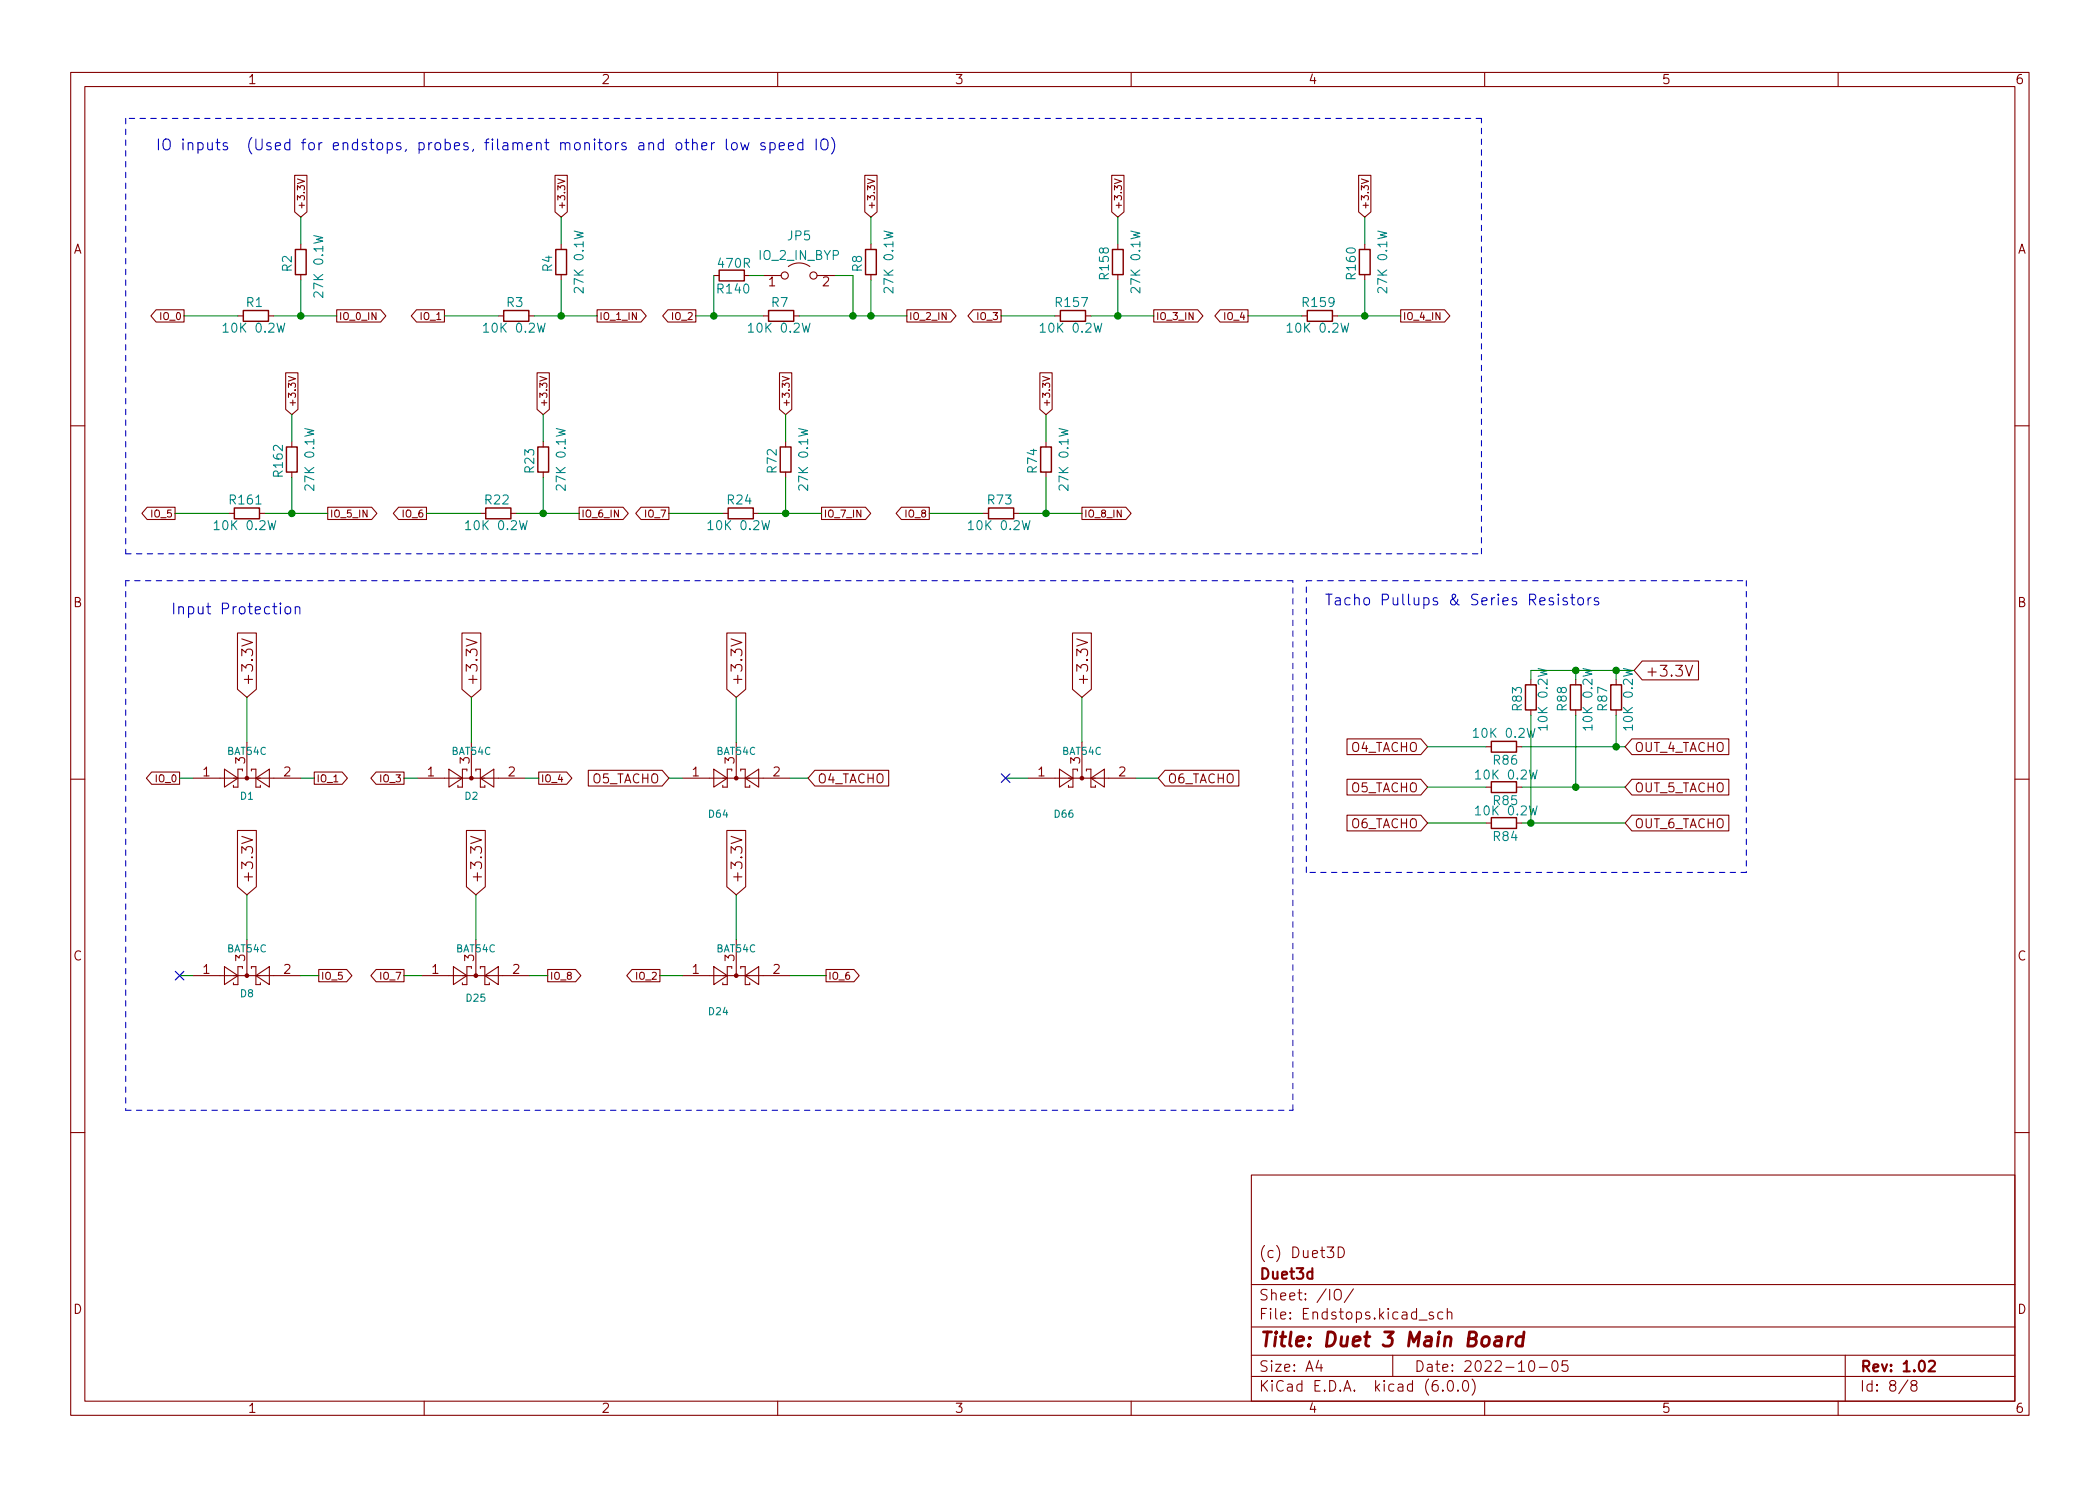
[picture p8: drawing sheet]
<svg xmlns="http://www.w3.org/2000/svg" width="297mm" height="210mm" viewBox="0 0 297 210" stroke-linecap="round" stroke-linejoin="round" font-family="sans-serif">
<g fill="none" stroke="#840000" stroke-width=".15">
<path d="M10 10.2h277v190.1h-277zM12 12.2h273v186.1h-273zM60 10.2v2M110 10.2v2M160 10.2v2M210 10.2v2M260 10.2v2M41.7 24.8h1.7v5.2l-.9 .7-.8-.7zM42.1 25.3l1 .4-1 .3M42.5 34.5v.8M42.5 38.9v.7M78.5 24.8h1.7v5.2l-.8 .7-.9-.7z"/>
<path d="M78.9 25.3l1 .4-1 .3M79.4 34.5v.8M79.4 38.9v.7M101 39h.7M105.3 39h.7M107.9 39h2.6M111.5 37.7a2.54 2.54 0 0 1 3.1 0M115.6 39h2.5M122.3 24.8h1.8v5.2l-.9 .7-.9-.7zM122.7 25.3l1 .4-1 .3M123.2 34.5v.8M123.2 38.9v.7"/>
<path d="M157.2 24.8h1.8v5.2l-.9 .7-.9-.7zM157.6 25.3l1 .4-1 .3M158.1 34.5v.8M158.1 38.9v.7M192.2 24.8h1.7v5.2l-.9 .7-.8-.7zM192.6 25.3l1 .4-1 .3M193 34.5v.8M193 38.9v.7M22.1 43.8h3.9v1.8h-3.9l-.8-.9zM33.7 44.7h.7M38 44.7h.7M40.4 52.7h1.7v5.2l-.8 .8-.9-.8z"/>
<path d="M40.8 53.3l1 .3-1 .3M47.6 43.8h6.2l.8 .9-.8 .9h-6.2zM58.9 43.8h4v1.8h-4l-.7-.9zM70.5 44.7h.7M74.8 44.7h.8M76 52.7h1.7v5.2l-.9 .8-.8-.8zM76.4 53.3l1 .3-1 .3M84.5 43.8h6.2l.7 .9-.7 .9h-6.2zM94.5 43.8h3.9v1.8h-3.9l-.8-.9zM107.9 44.7h.8M110.3 52.7h1.7v5.2l-.9 .8-.8-.8zM110.7 53.3l.9 .3-.9 .3"/>
<path d="M112.3 44.7h.7M128.3 43.8h6.2l.7 .9-.7 .9h-6.2zM137.7 43.8h3.9v1.8h-3.9l-.8-.9zM147.1 52.7h1.7v5.2l-.8 .8-.9-.8zM147.5 53.3l1 .3-1 .3M149.2 44.7h.8M153.5 44.7h.8M163.2 43.8h6.2l.8 .9-.8 .9h-6.2zM172.6 43.8h3.9v1.8h-3.9l-.8-.9zM184.1 44.7h.8M188.5 44.7h.7M198.1 43.8h6.2l.8 .9-.8 .9h-6.2z"/>
<path d="M10 60.2h2M20.8 71.8h4v1.7h-4l-.7-.9zM32.4 72.6h.7M36.7 72.6h.8M41.3 62.5v.7M41.3 66.8v.8M46.4 71.8h6.2l.7 .8-.7 .9h-6.2zM56.4 71.8h3.9v1.7h-3.9l-.8-.9zM67.9 72.6h.8M72.3 72.6h.7M76.8 62.5v.7M76.8 66.8v.8"/>
<path d="M81.9 71.8h6.2l.8 .8-.8 .9h-6.2zM90.7 71.8h3.9v1.7h-3.9l-.8-.9zM102.2 72.6h.8M106.6 72.6h.7M111.1 62.5v.7M111.1 66.8v.8M116.2 71.8h6.2l.8 .8-.8 .9h-6.2zM127.5 71.8h3.9v1.7h-3.9l-.7-.9zM139.1 72.6h.7M143.4 72.6h.7M148 62.5v.7M148 66.8v.8"/>
<path d="M153 71.8h6.3l.7 .8-.7 .9h-6.3zM285 60.2h2M33.6 89.6h2.7v7.9l-1.4 1.2-1.3-1.2zM34.2 90.4l1.5 .5-1.5 .5M65.3 89.6h2.7v7.9l-1.3 1.2-1.4-1.2zM65.9 90.4l1.6 .5-1.6 .5M102.8 89.6h2.7v7.9l-1.4 1.2-1.3-1.2zM103.4 90.4l1.5 .5-1.5 .5M151.7 89.6h2.7v7.9l-1.4 1.2-1.3-1.2zM152.3 90.4l1.5 .5-1.5 .5M216.5 96.1v.8M222.9 96.1v.8"/>
<path d="M228.6 96.1v.8M232.3 93.5h7.9v2.7h-7.9l-1.2-1.3zM238.4 94.1l.5 1.6 .5-1.6M10 110.2h2M21.4 109.2h4v1.8h-4l-.7-.9zM27.3 110.1h15.2M31.7 108.8l2 1.3-2 1.3zM33.6 117.5h2.7v8l-1.4 1.1-1.3-1.1zM34.2 118.3l1.5 .5-1.5 .6M34.3 109.1v-.3h-.6v2.6h-.7v-.3M34.9 105v5.1M35.6 109.1v-.3h.6v2.6h.6v-.3"/>
<path d="M36.2 110.1l1.9-1.3v2.6zM44.4 109.2h4l.7 .9-.7 .9h-4zM53.2 109.2h3.9v1.8h-3.9l-.7-.9zM59.1 110.1h15.2M63.5 108.8l1.9 1.3-1.9 1.3zM66 117.5h2.6v8l-1.3 1.1-1.3-1.1zM66 109.1v-.3h-.6v2.6h-.6v-.3M66.6 118.3l1.5 .5-1.5 .6M66.7 105v5.1M67.3 109.1v-.3h.6v2.6h.7v-.3M67.9 110.1l1.9-1.3v2.6zM76.2 109.2h4l.7 .9-.7 .9h-4z"/>
<path d="M83.2 109h10.5l.9 1.1-.9 1.1h-10.5zM96.5 110.1h15.3M101 108.8l1.9 1.3-1.9 1.3zM102.8 117.5h2.7v8l-1.4 1.1-1.3-1.1zM103.4 118.3l1.5 .5-1.5 .6M103.5 109.1v-.3h-.6v2.6h-.7v-.3M104.1 105v5.1M104.8 109.1v-.3h.6v2.6h.6v-.3M105.4 110.1l1.9-1.3v2.6zM115.3 109h10.4v2.2h-10.4l-1-1.1zM145.4 110.1h15.3M149.9 108.8l1.9 1.3-1.9 1.3z"/>
<path d="M152.4 109.1v-.3h-.6v2.6h-.7v-.3M153 105v5.1M153.7 109.1v-.3h.6v2.6h.6v-.3M154.3 110.1l1.9-1.3v2.6zM164.8 109h10.4v2.2h-10.4l-1-1.1zM190.5 115.3h10.5l.9 1.2-.9 1.1h-10.5zM190.5 110.3h10.5l.9 1.1-.9 1.1h-10.5zM190.5 104.5h10.5l.9 1.2-.9 1.1h-10.5zM210.2 116.5h.7M210.2 111.4h.7M210.2 105.7h.7M214.5 116.5h.8"/>
<path d="M214.5 111.4h.8M214.5 105.7h.8M216.5 100.5v.7M222.9 100.5v.7M228.6 100.5v.7M230.8 110.3h13.7v2.2h-13.7l-.9-1.1zM230.8 115.3h13.7v2.3h-13.7l-.9-1.1zM230.8 104.5h13.7v2.3h-13.7l-.9-1.1zM285 110.2h2M27.3 138h15.2M31.7 136.8l2 1.2-2 1.3zM34.3 137v-.2h-.6v2.5h-.7v-.2"/>
<path d="M34.9 133v5M35.6 137v-.2h.6v2.5h.6v-.2M36.2 138l1.9-1.2v2.5zM45.1 137.2h3.9l.8 .8-.8 .9h-3.9zM53.2 137.2h3.9v1.7h-3.9l-.7-.9zM59.7 138h15.2M64.1 136.8l1.9 1.2-1.9 1.3zM66.7 137v-.2h-.7v2.5h-.6v-.2M67.3 133v5M67.9 137v-.2h.7v2.5h.6v-.2M68.6 138l1.9-1.2v2.5zM77.5 137.2h3.9l.8 .8-.8 .9h-3.9z"/>
<path d="M89.4 137.2h3.9v1.7h-3.9l-.7-.9zM96.5 138h15.3M101 136.8l1.9 1.2-1.9 1.3zM103.5 137v-.2h-.6v2.5h-.7v-.2M104.1 133v5M104.8 137v-.2h.6v2.5h.6v-.2M105.4 138l1.9-1.2v2.5zM116.8 137.2h4l.7 .8-.7 .9h-4zM10 160.2h2M177 166.3h108v32h-108zM189.3 176.4a.79 .79 0 0 1 .8 .5 .79 .79 0 0 1-.2 1h-.6zM285 160.2h2"/>
<path d="M60 198.3v2M110 198.3v2M160 198.3v2M177 194.8h108M177 191.8h108M177 187.8h108M177 181.8h108M186.5 192.5l-.4 1h1M186.9 193v1M188.8 182.6a.5 .5 0 0 1 .6-.2 .5 .5 0 0 1 .3 .5v.5a.5 .5 0 0 1-.5 .6 .5 .5 0 0 1-.5-.6zM191.4 182.4l-1.3 1.9M197 191.8v3"/>
<path d="M200.7 186.8h1.2M202.7 185.7l-.3-.1-.3 .2 .1 .3 .5 .1 .1 .1-.1 .3h-.1h-.5M204.1 196.7v.1h-.1l.1-.1v.1M204.1 185.7l-.5-.1-.2 .3v.4l.1 .3h.1h.5M204.7 185.8a.37 .37 0 0 1 .7 0v.8M204.7 185.1v1.5M204.9 195.4a.36 .36 0 0 1 .6 .2 .77 .77 0 0 1-.4 1.2 1 1 0 0 1-.2-1.4zM206.2 196.7l.1 .1h-.1h-.1l.1-.1v.1M207.1 195.4a.36 .36 0 0 1 .5 .2 .77 .77 0 0 1-.4 1.2 1 1 0 0 1-.1-1.4zM208.2 195.1a1.72 1.72 0 0 1 0 2.3M210 198.3v2M216.4 192.6a.36 .36 0 0 1 .6 .2 .77 .77 0 0 1-.4 1.2 1 1 0 0 1-.2-1.4z"/>
<path d="M217.7 193.5h1.2M219.7 192.6a.36 .36 0 0 1 .6 .2 .77 .77 0 0 1-.4 1.2 1 1 0 0 1-.2-1.4zM221.7 192.5h-.7l-.1 .7 .2-.1 .5 .1 .2 .2-.1 .5-.2 .1h-.4l-.2-.1M260 198.3v2M261 191.8v6.5M269.9 195.3l-1.3 1.9M270.6 196l-.3-.3 .1-.2 .2-.2 .4 .1 .2 .2-.1 .2-.7 .2-.1 .3v.2l.3 .3h.4l.2-.3-.1-.4-.2-.1"/>
<circle cx="111" cy="39" r=".51"/>
<circle cx="115.1" cy="39" r=".51"/>
</g>
<path d="M272.8 192.7l.3-.2 .5 .1a.41 .41 0 0 1 0 .6l-.8 .8h.9" fill="none" stroke="#840000" stroke-width=".3"/>
<path d="M211.6 189.2l.2-.1 .5 .1 .1 .2-.1 1.1M212.4 189.6l-.7 .1a.4 .4 0 0 0-.3 .3 .4 .4 0 0 0 .2 .5l.7-.1M213.4 189.1l-.2 1.4M214 189.1a.59 .59 0 0 0-.7 .4M215.5 189.2a.66 .66 0 0 0-1 .3l-.1 .6 .2 .3 .2 .1 .5-.1M215.6 188.5l-.3 2" fill="none" stroke="#840000" stroke-width=".4"/>
<g fill="none" stroke="#840000" stroke-width=".2">
<path d="M41.8 35.3h1.5v3.6h-1.5zM78.6 35.3h1.5v3.6h-1.5zM101.7 38.2h3.6v1.5h-3.6zM122.4 35.3h1.6v3.6h-1.6zM157.4 35.3h1.5v3.6h-1.5zM192.3 35.3h1.5v3.6h-1.5zM34.4 43.9h3.6v1.6h-3.6zM71.2 43.9h3.6v1.6h-3.6zM108.7 43.9h3.6v1.6h-3.6zM150 43.9h3.5v1.6h-3.5zM184.9 43.9h3.6v1.6h-3.6zM33.1 71.9h3.6v1.5h-3.6z"/>
<path d="M40.5 63.2h1.5v3.6h-1.5zM68.7 71.9h3.6v1.5h-3.6zM76.1 63.2h1.5v3.6h-1.5zM103 71.9h3.6v1.5h-3.6zM110.4 63.2h1.5v3.6h-1.5zM139.8 71.9h3.6v1.5h-3.6zM147.2 63.2h1.5v3.6h-1.5zM215.8 96.9h1.5v3.6h-1.5zM222.1 96.9h1.5v3.6h-1.5zM227.8 96.9h1.6v3.6h-1.6zM210.9 115.7h3.6v1.5h-3.6zM210.9 110.6h3.6v1.5h-3.6z"/>
<path d="M210.9 104.9h3.6v1.5h-3.6z"/>
</g>
<g fill="#840000" stroke="#840000" stroke-width=".15">
<circle cx="153" cy="110.1" r=".25"/>
<circle cx="104.1" cy="110.1" r=".25"/>
<circle cx="34.9" cy="138" r=".25"/>
<circle cx="34.9" cy="110.1" r=".25"/>
<circle cx="104.1" cy="138" r=".25"/>
<circle cx="66.7" cy="110.1" r=".25"/>
<circle cx="67.3" cy="138" r=".25"/>
</g>
<g fill="none" stroke="#0000c2" stroke-width=".15">
<path d="M102.7 19.7v1.3l.3 .2M113.6 19.7v1.5M115.4 19.7v1.5M116.2 19.9a.51 .51 0 0 1 .6-.2 .51 .51 0 0 1 .3 .5v.5a.51 .51 0 0 1-.5 .5 .51 .51 0 0 1-.5-.5zM117.6 19.5a1.75 1.75 0 0 1 0 2.3M98 20.3a.38 .38 0 0 1 .6 .1v.8M99.3 20.7l.7-.2-.1-.2-.4-.1-.2 .2v.7l.2 .1 .4-.1M100.6 20.2v1M101.1 20.2l-.3 .1-.2 .2M103.5 20.3a.41 .41 0 0 1 .5-.1 .41 .41 0 0 1 .3 .3v.4a.41 .41 0 0 1-.4 .3 .41 .41 0 0 1-.4-.3zM104.8 20.2l.3 1 .3-.7 .2 .7 .3-1M108.2 20.3l-.4-.1-.2 .2 .1 .2 .5 .2 .1 .1-.1 .2-.2 .1-.4-.1"/>
<path d="M108.9 20.3l.5-.1 .2 .3v.4l-.1 .2-.1 .1-.5-.1M108.9 20.2v1.5M110.2 20.7l.7-.2v-.2l-.5-.1-.2 .2 .1 .7 .1 .1 .5-.1M111.5 20.7l.8-.2-.1-.2-.5-.1-.2 .2 .1 .7 .1 .1 .5-.1M113.6 20.3l-.5-.1-.3 .3v.4l.2 .2 .1 .1 .5-.1M39.7 85.3l-.1 .1 .1 .1v-.1v-.1v.2M39.7 85.8v1.1M40.5 85.9a.41 .41 0 0 1 .6 .2v.5a.41 .41 0 0 1-.4 .3 .41 .41 0 0 1-.4-.3v-.5zM41.8 86a.38 .38 0 0 1 .6 .1v.8M41.8 85.8v1.1M219.7 84.6h-.4l-.2 .2 .1 .2 .5 .2 .1 .1-.1 .2-.1 .1-.5-.1M220.4 84.1h-.1l.1 .1 .1-.1h-.1v.1"/>
<path d="M220.4 84.6v1M221.7 84.6h-.4l-.2 .2v.2l.6 .2v.1v.2l-.2 .1-.4-.1M222.2 84.6h.5M222.4 84.1v1.3l.1 .1 .2 .1M223.3 84.6a.41 .41 0 0 1 .7 .3v.4a.41 .41 0 0 1-.4 .3 .41 .41 0 0 1-.4-.3v-.4zM224.6 84.6v1M225.1 84.6h-.3l-.2 .3M226.1 84.6h-.4l-.2 .2 .1 .2 .5 .2 .1 .1-.1 .2-.2 .1-.4-.1"/>
</g>
<path d="M17.8 16.8v61.6M209.5 16.8h-191.7M17.8 78.4h191.7M209.5 78.4v-61.6M17.8 82.2v74.9M182.9 82.2h-165.1M184.8 82.2h62.2M247 82.2v41.2M184.8 123.4v-41.2M247 123.4h-62.2M17.8 157.1h165.1M182.9 157.1v-74.9" fill="none" stroke="#0000c2" stroke-width=".15" stroke-dasharray=".8 .8"/>
<g fill="none" stroke="#008400" stroke-width=".15">
<path d="M42.5 30.7v3.8M42.5 39.6v5.1M79.4 30.7v3.8M79.4 39.6v5.1M101 39v5.7M106 39h1.9M118.1 39h2.5v5.7M123.2 30.7v3.8M123.2 39.6v5.1M158.1 30.7v3.8M158.1 39.6v5.1M193 30.7v3.8"/>
<path d="M193 39.6v5.1M26 44.7h7.7M38.7 44.7h8.9M41.3 58.7v3.8M62.9 44.7h7.6M75.6 44.7h8.9M76.8 58.7v3.8M98.4 44.7h9.5M111.1 58.7v3.8M113 44.7h15.3M141.6 44.7h7.6M148 58.7v3.8"/>
<path d="M154.3 44.7h8.9M176.5 44.7h7.6M189.2 44.7h8.9M24.8 72.6h7.6M37.5 72.6h8.9M41.3 67.6v5M60.3 72.6h7.6M73 72.6h8.9M76.8 67.6v5M94.6 72.6h7.6M107.3 72.6h8.9M111.1 67.6v5"/>
<path d="M131.4 72.6h7.7M144.1 72.6h8.9M148 67.6v5M34.9 98.7v6.3M66.7 98.7v6.3M104.1 98.7v6.3M153 98.7v6.3M222.9 94.9v1.2M228.6 94.9v1.2M231.1 94.9h-14.6v1.2M25.4 110.1h1.9M42.5 110.1h1.9"/>
<path d="M57.1 110.1h2M74.3 110.1h1.9M94.6 110.1h1.9M111.8 110.1h2.5M142.2 110.1h3.2M160.7 110.1h3.1M201.9 105.7h8.3M201.9 116.5h8.3M201.9 111.4h8.3M215.3 105.7h14.6M215.3 116.5h14.6M215.3 111.4h14.6"/>
<path d="M216.5 101.2v15.3M222.9 101.2v10.2M228.6 101.2v4.5M25.4 138h1.9M34.9 126.6v6.4M42.5 138h2.6M57.1 138h2.6M67.3 126.6v6.4M74.9 138h2.6M93.3 138h3.2M104.1 126.6v6.4M111.8 138h5"/>
</g>
<path d="M141.6 109.5l1.2 1.2M142.8 109.5l-1.2 1.2M24.8 137.4l1.2 1.3M26 137.4l-1.2 1.3" fill="none" stroke="#000084" stroke-width=".15"/>
<g fill="#008400" stroke="#008400" stroke-width=".15">
<circle cx="111.1" cy="72.6" r=".46"/>
<circle cx="148" cy="72.6" r=".46"/>
<circle cx="158.1" cy="44.7" r=".46"/>
<circle cx="193" cy="44.7" r=".46"/>
<circle cx="123.2" cy="44.7" r=".46"/>
<circle cx="120.6" cy="44.7" r=".46"/>
<circle cx="101" cy="44.7" r=".46"/>
<circle cx="228.6" cy="105.7" r=".46"/>
<circle cx="222.9" cy="94.9" r=".46"/>
<circle cx="216.5" cy="116.5" r=".46"/>
<circle cx="228.6" cy="94.9" r=".46"/>
<circle cx="222.9" cy="111.4" r=".46"/>
<circle cx="42.5" cy="44.7" r=".46"/>
<circle cx="41.3" cy="72.6" r=".46"/>
<circle cx="79.4" cy="44.7" r=".46"/>
<circle cx="76.8" cy="72.6" r=".46"/>
</g>
<text font-size="2.8" fill="#840000" x="178" y="190.6">Title: Duet 3 Main Board</text>
<g font-size="2.1" fill="#0000c2">
<text x="22" y="21.3">IO inputs (Used for endstops, probes, filament monitors and other low speed IO)</text>
<text x="24.1" y="86.9">Input Protection</text>
<text x="187.3" y="85.7">Tacho Pullups &amp; Series Resistors</text>
</g>
<g font-size="2.1" fill="#840000">
<text x="232.7" y="95.7">+3.3V</text>
<text x="35.8" y="97.1" transform="rotate(-90 35.8 97.1)">+3.3V</text>
<text x="67.5" y="97.1" transform="rotate(-90 67.5 97.1)">+3.3V</text>
<text x="105" y="97.1" transform="rotate(-90 105 97.1)">+3.3V</text>
<text x="153.9" y="97.1" transform="rotate(-90 153.9 97.1)">+3.3V</text>
<text x="35.8" y="125.1" transform="rotate(-90 35.8 125.1)">+3.3V</text>
<text x="68.2" y="125.1" transform="rotate(-90 68.2 125.1)">+3.3V</text>
<text x="105" y="125.1" transform="rotate(-90 105 125.1)">+3.3V</text>
<text x="178" y="178">(c) Duet3D</text>
<text x="178" y="184">Sheet: /IO/</text>
<text x="178" y="181">Duet3d</text>
<text x="178" y="186.7">File: Endstops.kicad_sch</text>
<text x="178" y="196.9">KiCad E.D.A. kicad (6.0.0)</text>
<text x="178" y="194.1">Size: A4</text>
<text x="200" y="194.1">Date: 2022-10-05</text>
<text x="263" y="194.1">Rev: 1.02</text>
<text x="263" y="196.9">Id: 8/8</text>
</g>
<g font-size="1.8" fill="#840000">
<text x="35" y="11.9">1</text>
<text x="85" y="11.9">2</text>
<text x="135" y="11.9">3</text>
<text x="185" y="11.9">4</text>
<text x="235" y="11.9">5</text>
<text x="285" y="11.9">6</text>
<text x="10.3" y="35.9">A</text>
<text x="285.3" y="35.9">A</text>
<text x="108.7" y="40.5">1</text>
<text x="116.3" y="40.5">2</text>
<text x="10.3" y="85.9">B</text>
<text x="285.3" y="85.9">B</text>
<text x="191" y="106.4">O4_TACHO</text>
<text x="231.1" y="106.4">OUT_4_TACHO</text>
<text x="28.7" y="109.8">1</text>
<text x="34.7" y="108.1" transform="rotate(-90 34.7 108.1)">3</text>
<text x="40.1" y="109.8">2</text>
<text x="60.5" y="109.8">1</text>
<text x="66.4" y="108.1" transform="rotate(-90 66.4 108.1)">3</text>
<text x="71.9" y="109.8">2</text>
<text x="83.7" y="110.8">O5_TACHO</text>
<text x="97.9" y="109.8">1</text>
<text x="103.9" y="108.1" transform="rotate(-90 103.9 108.1)">3</text>
<text x="109.4" y="109.8">2</text>
<text x="115.6" y="110.8">O4_TACHO</text>
<text x="146.8" y="109.8">1</text>
<text x="152.8" y="108.1" transform="rotate(-90 152.8 108.1)">3</text>
<text x="158.3" y="109.8">2</text>
<text x="165.1" y="110.8">O6_TACHO</text>
<text x="191" y="112.1">O5_TACHO</text>
<text x="231.1" y="112.1">OUT_5_TACHO</text>
<text x="191" y="117.2">O6_TACHO</text>
<text x="231.1" y="117.2">OUT_6_TACHO</text>
<text x="10.3" y="135.9">C</text>
<text x="28.7" y="137.8">1</text>
<text x="34.7" y="136" transform="rotate(-90 34.7 136)">3</text>
<text x="40.1" y="137.8">2</text>
<text x="61.1" y="137.8">1</text>
<text x="67.1" y="136" transform="rotate(-90 67.1 136)">3</text>
<text x="72.5" y="137.8">2</text>
<text x="97.9" y="137.8">1</text>
<text x="103.9" y="136" transform="rotate(-90 103.9 136)">3</text>
<text x="109.4" y="137.8">2</text>
<text x="285.3" y="135.9">C</text>
<text x="10.3" y="185.9">D</text>
<text x="285.3" y="185.9">D</text>
<text x="35" y="199.9">1</text>
<text x="85" y="199.9">2</text>
<text x="135" y="199.9">3</text>
<text x="185" y="199.9">4</text>
<text x="235" y="199.9">5</text>
<text x="285" y="199.9">6</text>
</g>
<g font-size="1.8" fill="#008484">
<text x="111.5" y="34">JP5</text>
<text x="41.3" y="38.4" transform="rotate(-90 41.3 38.4)">R2</text>
<text x="45.7" y="41.6" transform="rotate(-90 45.7 41.6)">27K 0.1W</text>
<text x="78.1" y="38.4" transform="rotate(-90 78.1 38.4)">R4</text>
<text x="82.5" y="41" transform="rotate(-90 82.5 41)">27K 0.1W</text>
<text x="101.6" y="41.5">R140</text>
<text x="101.7" y="37.9">470R</text>
<text x="107.4" y="36.8">IO_2_IN_BYP</text>
<text x="121.9" y="38.4" transform="rotate(-90 121.9 38.4)">R8</text>
<text x="126.4" y="41" transform="rotate(-90 126.4 41)">27K 0.1W</text>
<text x="156.8" y="39.4" transform="rotate(-90 156.8 39.4)">R158</text>
<text x="161.3" y="41" transform="rotate(-90 161.3 41)">27K 0.1W</text>
<text x="191.8" y="39.4" transform="rotate(-90 191.8 39.4)">R160</text>
<text x="196.2" y="41" transform="rotate(-90 196.2 41)">27K 0.1W</text>
<text x="32" y="47.1">10K 0.2W</text>
<text x="34.9" y="43.4">R1</text>
<text x="68.8" y="47.1">10K 0.2W</text>
<text x="71.7" y="43.4">R3</text>
<text x="106.3" y="47.1">10K 0.2W</text>
<text x="109.2" y="43.4">R7</text>
<text x="147.5" y="47.1">10K 0.2W</text>
<text x="149.4" y="43.4">R157</text>
<text x="182.5" y="47.1">10K 0.2W</text>
<text x="184.4" y="43.4">R159</text>
<text x="32.6" y="71.4">R161</text>
<text x="40" y="67.3" transform="rotate(-90 40 67.3)">R162</text>
<text x="44.4" y="69" transform="rotate(-90 44.4 69)">27K 0.1W</text>
<text x="68.7" y="71.4">R22</text>
<text x="75.6" y="66.8" transform="rotate(-90 75.6 66.8)">R23</text>
<text x="80" y="69" transform="rotate(-90 80 69)">27K 0.1W</text>
<text x="102.9" y="71.4">R24</text>
<text x="109.9" y="66.8" transform="rotate(-90 109.9 66.8)">R72</text>
<text x="114.3" y="69" transform="rotate(-90 114.3 69)">27K 0.1W</text>
<text x="139.8" y="71.4">R73</text>
<text x="146.7" y="66.8" transform="rotate(-90 146.7 66.8)">R74</text>
<text x="151.1" y="69" transform="rotate(-90 151.1 69)">27K 0.1W</text>
<text x="30.7" y="75">10K 0.2W</text>
<text x="66.2" y="75">10K 0.2W</text>
<text x="100.5" y="75">10K 0.2W</text>
<text x="137.4" y="75">10K 0.2W</text>
<text x="215.3" y="100.5" transform="rotate(-90 215.3 100.5)">R83</text>
<text x="221.6" y="100.5" transform="rotate(-90 221.6 100.5)">R88</text>
<text x="227.3" y="100.5" transform="rotate(-90 227.3 100.5)">R87</text>
<text x="208.8" y="104.4">10K 0.2W</text>
<text x="218.9" y="102.9" transform="rotate(-90 218.9 102.9)">10K 0.2W</text>
<text x="225.2" y="102.9" transform="rotate(-90 225.2 102.9)">10K 0.2W</text>
<text x="231" y="102.9" transform="rotate(-90 231 102.9)">10K 0.2W</text>
<text x="209.1" y="110.3">10K 0.2W</text>
<text x="211.3" y="113.9">R85</text>
<text x="211.3" y="108.2">R86</text>
<text x="209.1" y="115.4">10K 0.2W</text>
<text x="211.3" y="119">R84</text>
</g>
<g font-size="1.4" fill="#840000">
<text x="43.1" y="29.7" transform="rotate(-90 43.1 29.7)">+3.3V</text>
<text x="79.9" y="29.7" transform="rotate(-90 79.9 29.7)">+3.3V</text>
<text x="123.8" y="29.7" transform="rotate(-90 123.8 29.7)">+3.3V</text>
<text x="158.7" y="29.7" transform="rotate(-90 158.7 29.7)">+3.3V</text>
<text x="193.6" y="29.7" transform="rotate(-90 193.6 29.7)">+3.3V</text>
<text x="22.8" y="45.3">IO_0</text>
<text x="47.9" y="45.3">IO_0_IN</text>
<text x="59.6" y="45.3">IO_1</text>
<text x="84.7" y="45.3">IO_1_IN</text>
<text x="95.2" y="45.3">IO_2</text>
<text x="128.5" y="45.3">IO_2_IN</text>
<text x="138.4" y="45.3">IO_3</text>
<text x="163.4" y="45.3">IO_3_IN</text>
<text x="173.3" y="45.3">IO_4</text>
<text x="198.4" y="45.3">IO_4_IN</text>
<text x="41.8" y="57.7" transform="rotate(-90 41.8 57.7)">+3.3V</text>
<text x="77.4" y="57.7" transform="rotate(-90 77.4 57.7)">+3.3V</text>
<text x="111.7" y="57.7" transform="rotate(-90 111.7 57.7)">+3.3V</text>
<text x="148.5" y="57.7" transform="rotate(-90 148.5 57.7)">+3.3V</text>
<text x="21.5" y="73.2">IO_5</text>
<text x="46.6" y="73.2">IO_5_IN</text>
<text x="57.1" y="73.2">IO_6</text>
<text x="82.2" y="73.2">IO_6_IN</text>
<text x="91.4" y="73.2">IO_7</text>
<text x="116.5" y="73.2">IO_7_IN</text>
<text x="128.2" y="73.2">IO_8</text>
<text x="153.3" y="73.2">IO_8_IN</text>
<text x="22.2" y="110.7">IO_0</text>
<text x="44.7" y="110.7">IO_1</text>
<text x="53.9" y="110.7">IO_3</text>
<text x="76.4" y="110.7">IO_4</text>
<text x="45.3" y="138.6">IO_5</text>
<text x="53.9" y="138.6">IO_7</text>
<text x="77.7" y="138.6">IO_8</text>
<text x="90.1" y="138.6">IO_2</text>
<text x="117.1" y="138.6">IO_6</text>
</g>
<g font-size="1.4" fill="#008484">
<text x="32.2" y="106.8">BAT54C</text>
<text x="63.9" y="106.8">BAT54C</text>
<text x="101.4" y="106.8">BAT54C</text>
<text x="150.3" y="106.8">BAT54C</text>
<text x="34" y="113.2">D1</text>
<text x="65.8" y="113.2">D2</text>
<text x="100.3" y="115.7">D64</text>
<text x="149.2" y="115.7">D66</text>
<text x="32.2" y="134.7">BAT54C</text>
<text x="64.6" y="134.7">BAT54C</text>
<text x="101.4" y="134.7">BAT54C</text>
<text x="34" y="141.1">D8</text>
<text x="66" y="141.7">D25</text>
<text x="100.3" y="143.6">D24</text>
</g>
</svg>
